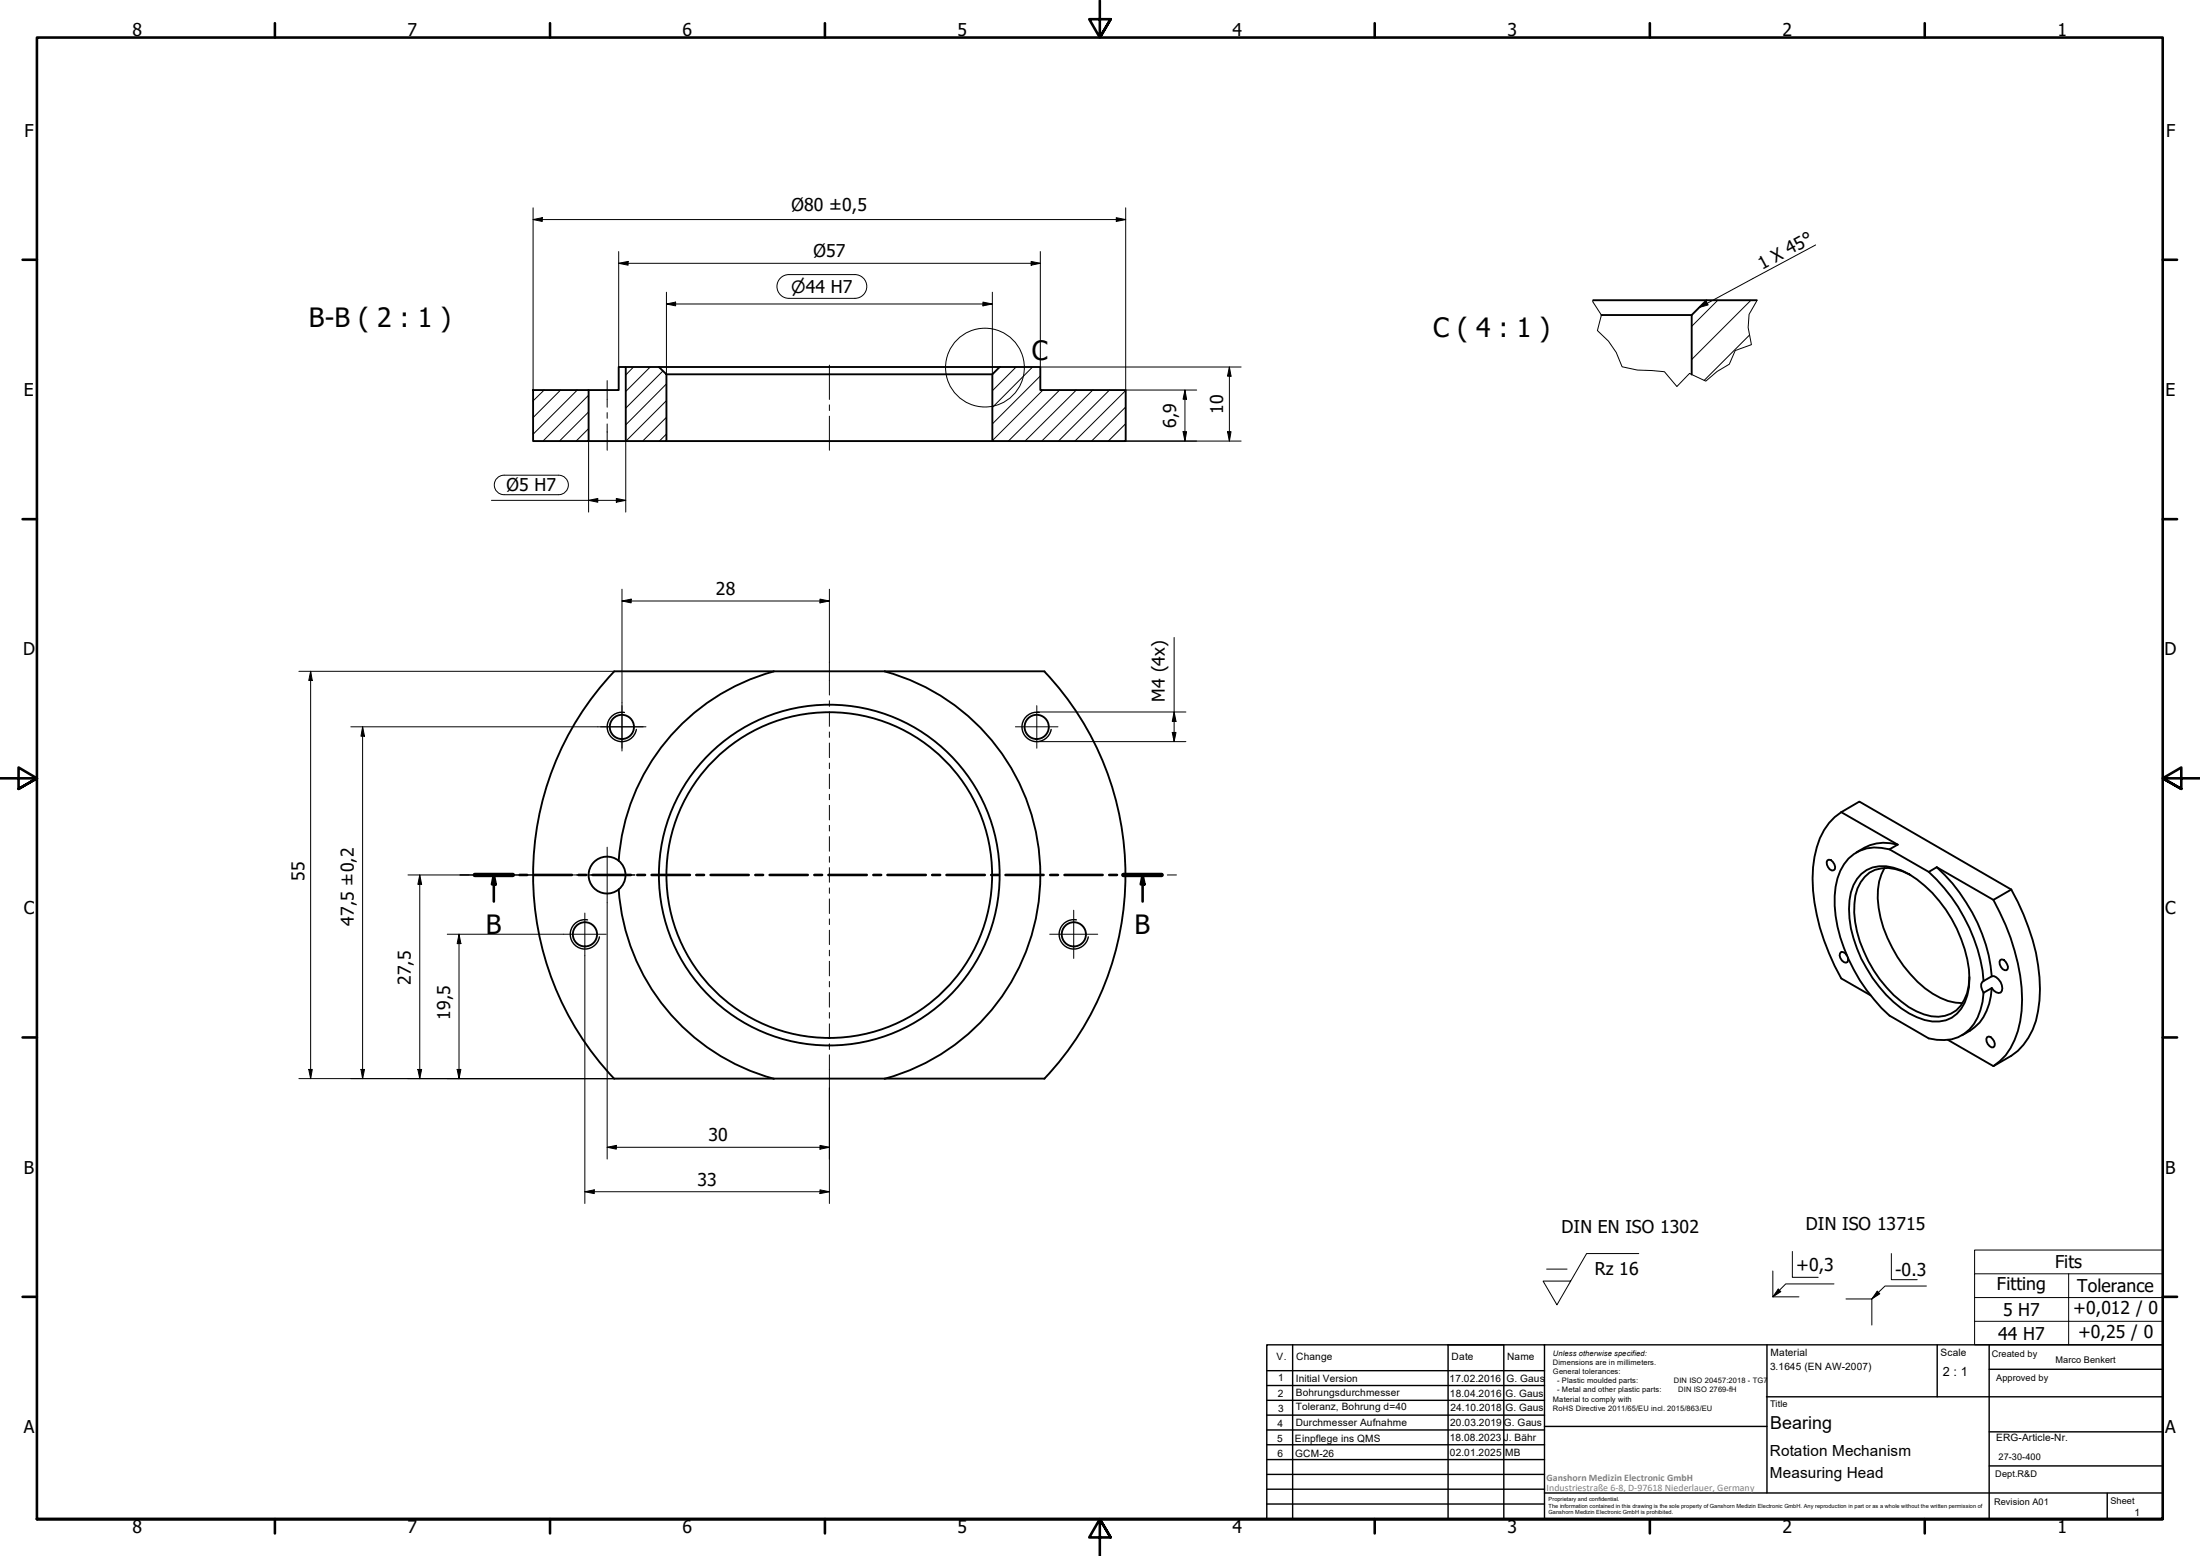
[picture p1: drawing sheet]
<svg xmlns="http://www.w3.org/2000/svg" width="594mm" height="420mm" viewBox="0 0 594 420" stroke-linecap="round" stroke-linejoin="round" font-family="sans-serif">
<!-- layer: Schraffur (ISO) -->
<g fill="none" stroke="#000" stroke-width=".27">
<path d="M171.1 99.1l-2.1 2.2M175.6 99.1l-6.6 6.6M274.4 99.1l-6.4 6.4M278.8 99.1l-10.8 10.9M463.9 81.1l-7.1 7M472.4 90.5l-12.2 12.2M472.8 81.1l-16 16M146.9 105.3l-2.9 2.9M151.4 105.3l-7.4 7.5M155.9 105.3l-11.9 12M158.9 115.7l-3.3 3.4M158.9 111.2l-7.8 7.9"/>
<path d="M158.9 106.7l-12.3 12.4M179 100.2l-10 10M180 117.2l-1.9 1.9M180 112.7l-6.5 6.4M180 108.2l-11 10.9M180 103.7l-11 11M280.9 101.5l-12.9 13M281.6 105.3l-13.6 13.7M286.1 105.3l-13.8 13.8M290.6 105.3l-13.8 13.8M295.1 105.3l-13.8 13.8M299.6 105.3l-13.8 13.8"/>
<path d="M304 118.9l-.3 .2M304 114.4l-4.7 4.7M304 109.9l-9.2 9.2M304 105.5l-13.7 13.6"/>
</g>
<!-- layer: Sichtbar (ISO) -->
<g fill="none" stroke="#000" stroke-width=".51">
<path d="M169 99.1h8.9l2.1 2v18h-11zM169 99.1h-1.9v6.2h-8.2M177.9 99.1h92M430.2 81.1h30.6M456.8 85.1v16M474.4 81.1h-13.6l-4 4h-24.4M144 105.3h14.9v13.8h-14.9zM158.9 119.1h10.1M180 101.1h88M180 119.1h88M268 101.1l1.9-2h11v6.2h23.1v13.8h-36zM165.9 181.3a80 80 0 0 0 0 110"/>
<path d="M165.9 181.3h116.2M209 181.3a57 57 0 0 0-41.9 51.1M238.9 181.3a57 57 0 0 1 42 55 57 57 0 0 1-42 55M282 181.3a80 80 0 0 1 0 110M497.2 219.3a17.2 17.2 0 0 0-7.2 12.1 47.6 47.6 0 0 0 3.9 26l3.3 6.8 7.9 4.6M497.2 219.3l4.9-2.8 41 23.7M497.2 219.3l15.2 8.8M493.5 232.3l.3-.2a2.11 2.11 0 0 1 1.7 2.6l-.3 .3a1.81 1.81 0 0 1-1.9-2.2zM502.6 236a9.8 9.8 0 0 1 10.8-1 32.9 32.9 0 0 1 16.2 18.6 24.6 24.6 0 0 1 1.6 15.2 8.6 8.6 0 0 1-11.5 6.6 24.9 24.9 0 0 1-12.3-9 35.1 35.1 0 0 1-8.1-20.9 12.8 12.8 0 0 1 3.3-9.5zM508.9 234.4a18 18 0 0 0-1.1 13.4 35.4 35.4 0 0 0 14.1 20.5 14.3 14.3 0 0 0 8.1 2.6M510.2 229.3a10.8 10.8 0 0 0-14 7.9 33 33 0 0 0 3 21.8 46.5 46.5 0 0 0 11 15.2l10.6 6.2a10.7 10.7 0 0 0 12.2-3.9 17.2 17.2 0 0 0 2.6-8.4M510.2 229.3l10.6 6.1"/>
<path d="M512.4 228.1a12.5 12.5 0 0 0-11.1 2.1M512.4 228.1l-2.2 1.2M515.9 236.3a12.2 12.2 0 0 0-9.6-1.4 9.8 9.8 0 0 0-5.5 9.2 32.3 32.3 0 0 0 8.7 22.6 21.7 21.7 0 0 0 12 7.7 8.3 8.3 0 0 0 9.7-6.2l.4-2.1 .2-2.3M520.8 235.4a46.4 46.4 0 0 1 14.8 29.5M523 234.2a46 46 0 0 1 14.8 29.4M523 234.2l15.3 8.8 4.8-2.8M523 234.2l-2.2 1.2M167.1 240.2a57 57 0 0 0 41.9 51.1M498.7 258l-.4-.6-1.1-.4a1.86 1.86 0 0 0 1.3 2.9l.4-.1 .1-1.2M538.3 243a58.4 58.4 0 0 1 7.7 26.9 23.9 23.9 0 0 1-4.4 15.1l-1.6 1.6-1.7 1.3M540.1 259.2l.4-.1a2.23 2.23 0 0 1 1.7 2.5l-.4 .4a2 2 0 0 1-1.7-2.8zM543.1 240.2a54.4 54.4 0 0 1 7.6 29.9 19 19 0 0 1-7.6 15l-4.8 2.8-12.3-7.1"/>
<path d="M535.6 264.9a1.63 1.63 0 0 0-.4 2.4l.4 .8M537.8 263.6a2.68 2.68 0 0 1 2.8 2.4l.1 .9-.4 1.1a2.08 2.08 0 0 1-2.5-1.2M537.8 266.8a13.6 13.6 0 0 1-8 12.8M537.8 263.6l-2.2 1.3M537.8 266.8l-2.2 1.3M165.9 291.3h116.2M536.6 280.1l.4-.2a1.93 1.93 0 0 1 1.3 2.9 2 2 0 0 1-1.7-2.7z"/>
<circle cx="167.9" cy="196.3" r="3.3"/>
<circle cx="279.9" cy="196.3" r="3.3"/>
<circle cx="163.9" cy="236.3" r="5"/>
<circle cx="223.9" cy="236.3" r="44"/>
<circle cx="223.9" cy="236.3" r="46"/>
<circle cx="158" cy="252.3" r="3.3"/>
<circle cx="290" cy="252.3" r="3.3"/>
</g>
<!-- layer: Sichtbar schmal (ISO) -->
<path d="M168.6 192.4a4 4 0 0 0-4.6 3.2 4 4 0 0 0 3.2 4.6 4 4 0 0 0 4.6-3.2M280.6 192.4a4 4 0 0 0-4.6 3.2 4 4 0 0 0 3.3 4.6 4 4 0 0 0 4.5-3.2M158.6 248.4a4 4 0 0 0-4.6 3.2 4 4 0 0 0 3.3 4.6 4 4 0 0 0 4.6-3.2M290.7 248.4a4 4 0 0 0-4.6 3.2 4 4 0 0 0 3.2 4.6 4 4 0 0 0 4.6-3.2" fill="none" stroke="#000" stroke-width=".38"/>
<!-- layer: Bruchlinie (ISO) -->
<path d="M430.2 81.1l-.1 .3 2.3 3.7-1 4.2 2.9 2.8 2.1 3.1 1.6 3.8 4.2 .9 7.3 .5 3.3 4 3.4-3.6 4.4 2.1 3.1-2.6 3.3-2 1.6-3.6 4.3-1.6-.8-4.7 .2-3.5 2.1-3.8M432.4 85.1h.1" fill="none" stroke="#000" stroke-width=".27"/>
<!-- layer: Schnittlinie (ISO) -->
<g fill="none" stroke="#000" stroke-width=".7">
<path d="M128.2 236.3h10.3M133.3 236.3l.6 2.5h-1.1zM133.3 236.3v7.1M140.3 236.3h2.1M144.1 236.3h10.3M156.2 236.3h2.1M160 236.3h10.4M172.1 236.3h2.1M176 236.3h10.3M188 236.3h2.1M191.9 236.3h10.3M204 236.3h2.1"/>
<path d="M207.8 236.3h10.3M219.9 236.3h2.1M223.7 236.3h10.4M235.8 236.3h2.1M239.6 236.3h10.4M251.7 236.3h2.2M255.6 236.3h10.3M267.7 236.3h2M271.5 236.3h10.3M283.6 236.3h2.1M287.5 236.3h10.3M299.5 236.3h2.1"/>
<path d="M303.3 236.3h10.4M308.5 236.3l.6 2.5h-1.1zM308.5 236.3v7.1"/>
</g>
<path d="M128.2 236.3h10.3M303.3 236.3h10.4" fill="none" stroke="#000" stroke-width="1.2"/>
<path d="M133.3 236.3l.6 2.5h-1.1zM308.5 236.3l.6 2.5h-1.1z" fill="#000"/>
<!-- layer: Detailumgrenzung (ISO) -->
<circle cx="266" cy="99.3" r="10.6" fill="none" stroke="#000" stroke-width=".27"/>
<!-- layer: Rahmen (ISO) -->
<g fill="none" stroke="#000" stroke-width=".7">
<path d="M74.2 6.3v3.8M148.5 6.3v3.8M222.8 6.3v3.8M297 .2v9.9l-2.9-4.9h5.8l-2.9 4.9 2.9-4.9M371.2 6.3v3.8M445.5 6.3v3.8M519.7 6.3v3.8M6.1 70.1h3.9M584 70.1h3.9M6.1 140.2h3.9M584 140.2h3.9M0 210.2h10l-5-3v5.8l5-2.8-5 2.8"/>
<path d="M594 210.2h-10l5-3v5.8l-5-2.8 5 2.8M6.1 280.1h3.9M584 280.1h3.9M6.1 350.2h3.9M584 350.2h3.9M10 410.2v-400.1h574v400.1h-574h574M74.2 410.2v3.9M148.5 410.2v3.9M222.8 410.2v3.9M299.9 415.1l-2.9-4.9 2.9 4.9h-5.8l2.9-4.9v10M371.2 410.2v3.9M445.5 410.2v3.9"/>
<path d="M519.7 410.2v3.9"/>
</g>
<!-- layer: TitleBlock -->
<g fill="none" stroke="#000" stroke-width=".38">
<path d="M342.1 374.1h75M342.1 370.1h75M342.1 378.1h75M349.1 363.1v47M390.9 363.1h15M391 363.1v47M406.1 363.1v47M417.1 363.3v46.8h-75v-47h241.9v47.1h-167M477 377.2h107M477.1 363.1v40M523.1 363.1v14.1M537.1 363.1v47.1"/>
<path d="M537.1 369.7h46.9M342.1 394.1h75M342.1 382.1h75M342.1 386.1h75M342.1 390.1h75M342.1 398.1h75M417.1 385.2h60M537.1 395.8h46.9M537.1 386.6h46.9M342.1 402.1h75M342.1 406.1h75M390.9 410.1h15"/>
<path d="M417.1 403.1h166.9M569 403.2v7"/>
</g>
<g fill="none" stroke="#000" stroke-width=".27">
<path d="M144 59.3l2.4-.5v1zM144 59.3h160M144 56.1v49.2M301.4 58.8l2.6 .5-2.6 .5zM304 56.1v49.2h19.2M167.1 71.1l2.5-.5v1zM167.1 71.1h113.8M167.1 67.9v31.2M180 78.9v22.2M213 74.1a3.2 3.2 0 0 0-3.2 3.3 3.2 3.2 0 0 0 3.2 3.2M213 74.1h17.9a3.2 3.2 0 0 1 3.2 3.3 3.2 3.2 0 0 1-3.2 3.2h-17.9M268 78.9v22.2"/>
<path d="M278.4 70.6l2.5 .5-2.5 .5zM280.9 67.9v31.2h54.3M180 82.1l2.4-.5v1zM180 82.1h88M265.4 81.6l2.6 .5-2.6 .5zM332 99.1l.4 2.5h-.9zM332 99.1v20M158.9 119.1v19.2M169 119.1v19.2M304 119.1h31.2M319.5 116.6h.9l-.4 2.5zM320 105.3l.4 2.5h-.9z"/>
<path d="M320 105.3v13.8M331.5 116.6h.9l-.4 2.5zM132.7 135.1h36.3M136.1 128.3a2.64 2.64 0 0 0-2.6 2.6 2.64 2.64 0 0 0 2.6 2.7M136.1 128.3h14.7a2.64 2.64 0 0 1 2.7 2.6 2.64 2.64 0 0 1-2.7 2.7h-14.7M158.9 135.1l2.5-.5v1zM166.4 134.6l2.6 .5-2.6 .5zM168 159.1v30.7M224 159.1v19.7M168 162.3l2.4-.5v1zM168 162.3h56M221.4 161.8l2.6 .5-2.6 .5z"/>
<path d="M317.1 172.1v28.2M80.7 181.3h85.2M83.9 181.3l.4 2.4h-.9zM83.9 181.3v110M94.7 196.3h66.7M97.9 196.3l.5 2.5h-.9zM97.9 196.3v95M280 192.3h40.2M316.5 197.8h1.1l-.5 2.5zM317.1 192.3l.5 2.5h-1.1zM280 200.3h40.2M110.2 236.3h46.3"/>
<path d="M113.3 236.3l.6 2.5h-1.1zM113.3 236.3v55M120.8 252.3h31.4M124 252.3l.5 2.5h-1.1zM124 252.3v39M157.9 258v67M164 243.8v69.2M80.7 291.3h86.6M83.4 288.8h.9l-.4 2.5zM97.5 288.8h.9l-.5 2.5zM112.8 288.8h1.1l-.6 2.5zM123.4 288.8h1.1l-.5 2.5z"/>
<path d="M224 293.8v31.2M164 309.8l2.4-.5v1zM164 309.8h60M221.4 309.3l2.6 .5-2.6 .5zM157.9 321.8l2.6-.5v1zM157.9 321.8h66.1M221.4 321.3l2.6 .5-2.6 .5z"/>
</g>
<g fill="#000">
<path d="M144 59.3l2.4-.5v1zM301.4 58.8l2.6 .5-2.6 .5zM167.1 71.1l2.5-.5v1zM278.4 70.6l2.5 .5-2.5 .5zM180 82.1l2.4-.5v1zM265.4 81.6l2.6 .5-2.6 .5zM319.5 116.6h.9l-.4 2.5zM320 105.3l.4 2.5h-.9zM331.5 116.6h.9l-.4 2.5zM332 99.1l.4 2.5h-.9zM158.9 135.1l2.5-.5v1zM166.4 134.6l2.6 .5-2.6 .5z"/>
<path d="M168 162.3l2.4-.5v1zM221.4 161.8l2.6 .5-2.6 .5zM83.9 181.3l.4 2.4h-.9zM97.9 196.3l.5 2.5h-.9zM316.5 197.8h1.1l-.5 2.5zM317.1 192.3l.5 2.5h-1.1zM113.3 236.3l.6 2.5h-1.1zM124 252.3l.5 2.5h-1.1zM83.4 288.8h.9l-.4 2.5zM97.5 288.8h.9l-.5 2.5zM112.8 288.8h1.1l-.6 2.5zM123.4 288.8h1.1l-.5 2.5z"/>
<path d="M164 309.8l2.4-.5v1zM221.4 309.3l2.6 .5-2.6 .5zM157.9 321.8l2.6-.5v1zM221.4 321.3l2.6 .5-2.6 .5z"/>
</g>
<!-- layer: Mittelpunktmarkierung (ISO) -->
<path d="M161.4 196.3h13M162.2 196.3h11.5M168 190.5v11.5M168 189.8v13M274.2 196.3h11.5M280 190.5v11.5M164 228.8v15M152.2 252.3h11.5M157.9 246.5v11.5M283.5 252.3h12.9M289.9 245.8v13" fill="none" stroke="#000" stroke-width=".27"/>
<!-- layer: Mittellinie (ISO) -->
<g fill="none" stroke="#000" stroke-width=".27">
<path d="M224 98.6v9.3M164 102.8v7.2M164 111.4v1.5M164 114.5v7.1M224 109.3v1.5M224 112.4v9.2M224 178.8v8.9M224 189.2v1.5M224 192.2v3.9M224 197.7v1.4M224 200.6v4M224 206v1.6"/>
<path d="M224 209v4M224 214.5v1.4M224 217.5v3.9M124.2 236.3h4.1M129.8 236.3h1.5M132.8 236.3h4.1M138.4 236.3h1.6M141.4 236.3h4.1M147.1 236.3h1.5M150.1 236.3h4.1M155.7 236.3h2.2M158.7 236.3h7.1"/>
<path d="M166.9 236.3h4.5M224 222.9v1.5M224 225.9v3.9M224 231.3v1.5M224 234.3v3.9M224 239.8v1.4M315.2 236.3h2.5M224 242.7v4M224 248.1v1.6M224 251.2v3.9M224 256.6v1.5M224 259.6v3.9"/>
<path d="M224 265v1.5M224 268v3.9M224 273.4v1.5M224 276.5v3.8M224 281.9v1.5M224 284.8v9"/>
</g>
<!-- layer: Symbol (ISO) -->
<g fill="none" stroke="#000" stroke-width=".27">
<path d="M490.3 66.1l-31.5 16.9M458.8 83l2-1.6 .5 .9zM442.5 338.5h-14.1l-8 13.8-3.7-6.4h7.4M484 337.9v7h7M510.7 338.5v7h7M417.6 342.7h5.6M478.7 343.2v7h7.1M480.2 348.1l.7 .7-2.2 1.4zM495.2 346.7h-13l-3.5 3.5M498.5 350.8h7v7M506.9 348.7l.7 .7-2.1 1.4zM520.2 347.3h-11.2l-3.5 3.5"/>
<path d="M533.2 344v-6.5h50.8v6.5M533.2 350.4h50.8M533.2 356.8h50.8M558.6 344v19.1M584 344h-50.8v6.4M584 344v19.1h-50.8v-12.7"/>
</g>
<path d="M458.8 83l2-1.6 .5 .9zM480.2 348.1l.7 .7-2.2 1.4zM506.9 348.7l.7 .7-2.1 1.4z" fill="#000"/>
<g font-size="7.2">
<text x="83.4" y="88.4">B-B ( 2 : 1 )</text>
<text x="387" y="91">C ( 4 : 1 )</text>
<text x="278.6" y="97.1">C</text>
<text x="131.2" y="252.2">B</text>
<text x="306.4" y="252.2">B</text>
</g>
<g font-size="4.8">
<text x="35.8" y="9.8">8</text>
<text x="110" y="9.8">7</text>
<text x="184.3" y="9.8">6</text>
<text x="258.6" y="9.8">5</text>
<text x="332.8" y="9.8">4</text>
<text x="407" y="9.8">3</text>
<text x="481.3" y="9.8">2</text>
<text x="555.6" y="9.8">1</text>
<text x="6.6" y="36.9">F</text>
<text x="584.9" y="36.9">F</text>
<text x="213.7" y="56.9">Ø80 ±0,5</text>
<text x="219.7" y="69.3">Ø57</text>
<text x="475.8" y="72.9" transform="rotate(-28 475.8 72.9)">1 X 45°</text>
<text x="6.5" y="106.9">E</text>
<text x="584.8" y="106.9">E</text>
<text x="330.3" y="111.7" transform="rotate(-90 330.3 111.7)">10</text>
<text x="317.6" y="115.5" transform="rotate(-90 317.6 115.5)">6,9</text>
<text x="136.8" y="132.6">Ø5 H7</text>
<text x="193.3" y="160.7">28</text>
<text x="6.2" y="176.9">D</text>
<text x="584.5" y="176.9">D</text>
<text x="314.6" y="189.5" transform="rotate(-90 314.6 189.5)">M4 (4x)</text>
<text x="82.2" y="237.8" transform="rotate(-90 82.2 237.8)">55</text>
<text x="6.4" y="246.9">C</text>
<text x="95.6" y="249.9" transform="rotate(-90 95.6 249.9)">47,5 ±0,2</text>
<text x="584.7" y="246.9">C</text>
<text x="110.9" y="266" transform="rotate(-90 110.9 266)">27,5</text>
<text x="121.5" y="275.4" transform="rotate(-90 121.5 275.4)">19,5</text>
<text x="191.3" y="308.2">30</text>
<text x="6.4" y="316.9">B</text>
<text x="584.7" y="316.9">B</text>
<text x="188.3" y="320.2">33</text>
<text x="421.7" y="332.9">DIN EN ISO 1302</text>
<text x="487.7" y="332.1">DIN ISO 13715</text>
<text x="430.7" y="344.4">Rz 16</text>
<text x="485" y="343.1">+0,3</text>
<text x="511.7" y="344.5">-0.3</text>
<text x="554.9" y="342.5">Fits</text>
<text x="539.2" y="348.4">Fitting</text>
<text x="560.9" y="349">Tolerance</text>
<text x="540.9" y="355.3">5 H7</text>
<text x="559.8" y="354.9">+0,012 / 0</text>
<text x="539.6" y="361.7">44 H7</text>
<text x="561.1" y="361.4">+0,25 / 0</text>
<text x="6.4" y="386.9">A</text>
<text x="478" y="385.7">Bearing</text>
<text x="584.7" y="386.9">A</text>
<text x="35.8" y="414.1">8</text>
<text x="110" y="414.1">7</text>
<text x="184.3" y="414.1">6</text>
<text x="258.6" y="414.1">5</text>
<text x="332.8" y="414.1">4</text>
<text x="407" y="414.1">3</text>
<text x="481.3" y="414.1">2</text>
<text x="555.6" y="414.1">1</text>
</g>
<text font-size="4.6" x="213.7" y="79">⌀44 H7</text>
<g font-size="4.1">
<text x="477.9" y="393.2">Rotation Mechanism</text>
<text x="477.9" y="399.1">Measuring Head</text>
</g>
<text font-size="3.4" x="524.6" y="371.6">2 : 1</text>
<g font-size="2.7">
<text x="344.7" y="367.1">V.</text>
<text x="350" y="367.1">Change</text>
<text x="392" y="367.1">Date</text>
<text x="407" y="367.1">Name</text>
<text x="478" y="369.9">3.1645 (EN AW-2007)</text>
<text x="478.1" y="366.1">Material</text>
<text x="524" y="366.2">Scale</text>
<text x="345.1" y="377.3">2</text>
<text x="345.1" y="373">1</text>
<text x="349.9" y="377">Bohrungsdurchmesser</text>
<text x="349.9" y="373">Initial Version</text>
<text x="391.4" y="373.1">17.02.2016</text>
<text x="391.5" y="377.2">18.04.2016</text>
<text x="406.5" y="377.2">G. Gaus</text>
<text x="406.8" y="373.1">G. Gaus</text>
<text x="345.2" y="381.4">3</text>
<text x="349.9" y="380.9">Toleranz, Bohrung d=40</text>
<text x="391.7" y="381">24.10.2018</text>
<text x="406.5" y="381">G. Gaus</text>
<text x="344.9" y="389.3">5</text>
<text x="344.9" y="385.2">4</text>
<text x="349.7" y="389.3">Einpflege ins QMS</text>
<text x="349.9" y="385">Durchmesser Aufnahme</text>
<text x="391.5" y="389">18.08.2023</text>
<text x="391.6" y="385.2">20.03.2019</text>
<text x="406.1" y="385">G. Gaus</text>
<text x="406.1" y="389.2">J. Bähr</text>
<text x="539.1" y="389.2">ERG-Article-Nr.</text>
<text x="345" y="393.3">6</text>
<text x="349.8" y="393.5">GCM-26</text>
<text x="391.5" y="393.2">02.01.2025</text>
<text x="406.5" y="393.1">MB</text>
<text x="576.4" y="409.3">1</text>
</g>
<g font-size="2.7" fill="#808080">
<text x="417.6" y="399.8">Ganshorn Medizin Electronic GmbH</text>
<text x="417.6" y="402.6">Industriestraße 6-8, D-97618 Niederlauer, Germany</text>
</g>
<g font-size="2.5">
<text x="537.8" y="366.3">Created by</text>
<text x="555.1" y="368">Marco Benkert</text>
<text x="539.1" y="373">Approved by</text>
<text x="478" y="380">Title</text>
<text x="539.7" y="394.3">27-30-400</text>
<text x="538.8" y="398.9">Dept.R&amp;D</text>
<text x="538.5" y="406.4">Revision A01</text>
<text x="569.9" y="406">Sheet</text>
</g>
<g font-size="2">
<text x="419.4" y="366.1">Unless otherwise specified:</text>
<text x="419.4" y="368.5">Dimensions are in millimeters.</text>
<text x="419.4" y="371">General tolerances:</text>
<text x="420.5" y="373.5">- Plastic moulded parts:</text>
<text x="420.5" y="376">- Metal and other plastic parts:</text>
<text x="452" y="373.5">DIN ISO 20457:2018 - TG7</text>
<text x="453.2" y="376">DIN ISO 2769-fH</text>
<text x="419.4" y="378.5">Material to comply with</text>
<text x="419.4" y="381">RoHS Directive 2011/65/EU incl. 2015/863/EU</text>
</g>
<g font-size="1.5">
<text x="418.1" y="405.3">Proprietary and confidential.</text>
<text x="418.1" y="407.1">The information contained in this drawing is the sole property of Ganshorn Medizin Electronic GmbH. Any reproduction in part or as a whole without the written permission of</text>
<text x="418.1" y="408.9">Ganshorn Medizin Electronic GmbH is prohibited.</text>
</g>
</svg>
